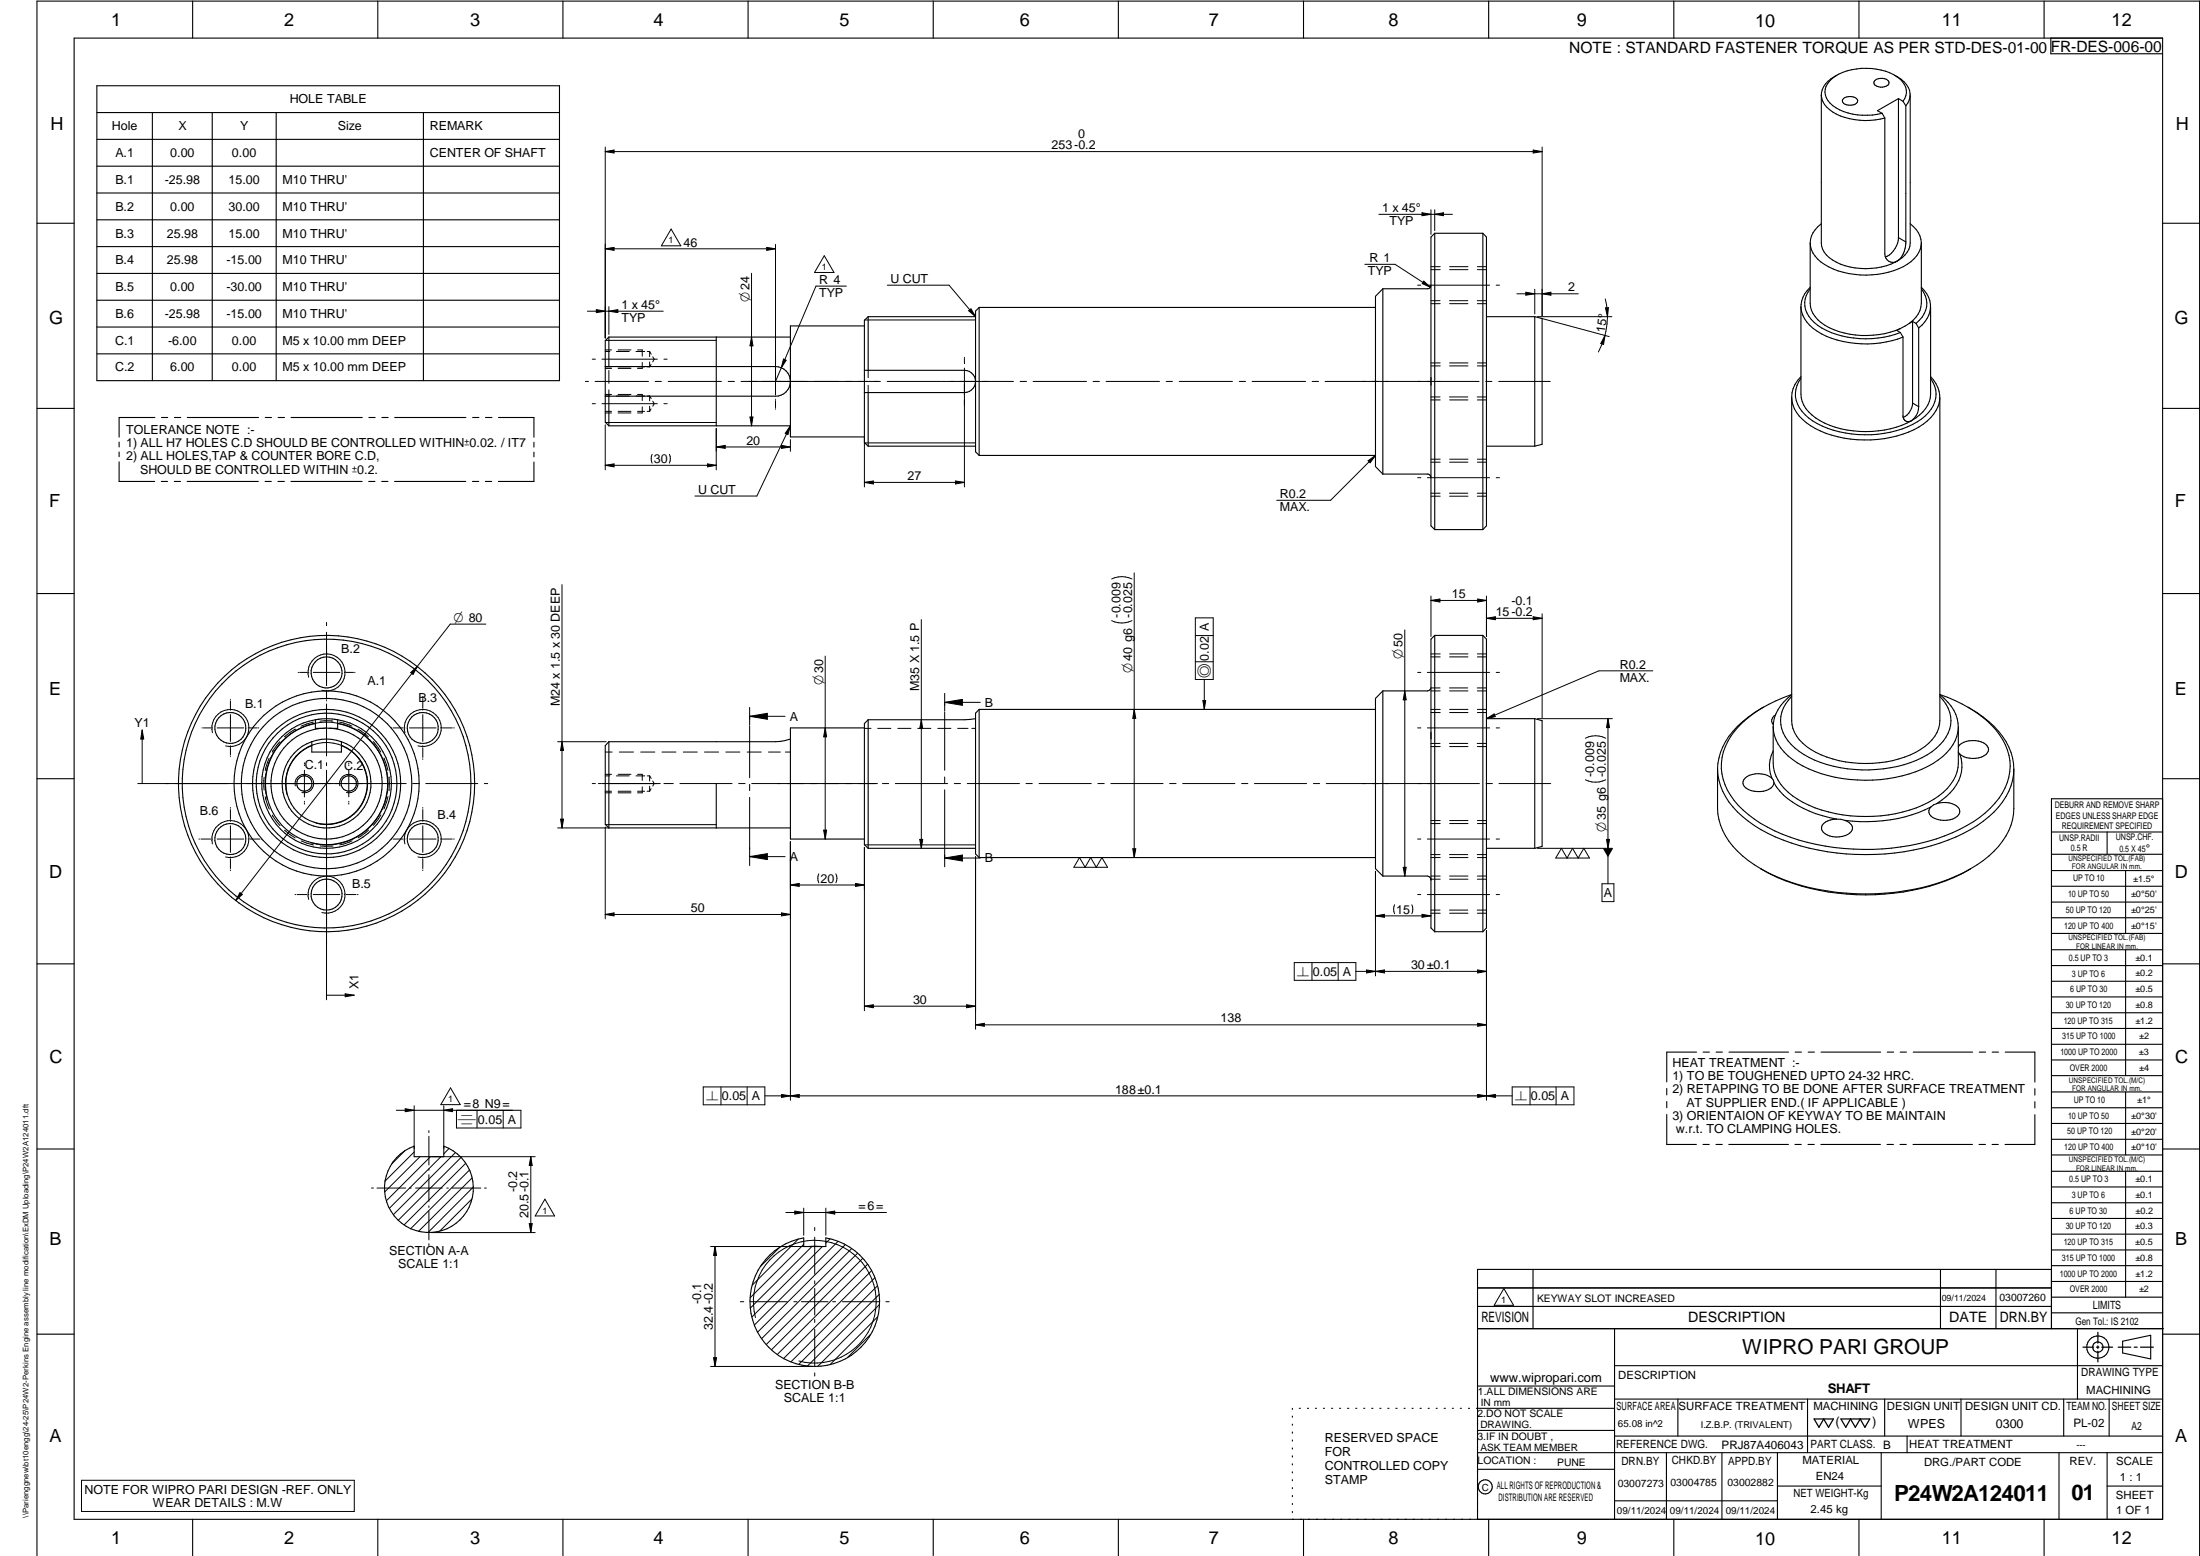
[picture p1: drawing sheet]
<svg xmlns="http://www.w3.org/2000/svg" width="594mm" height="420mm" viewBox="0 0 594 420" stroke-linecap="round" stroke-linejoin="round" font-family="sans-serif">
<g fill="none" stroke="#000" stroke-width=".3">
<path d="M20 10.3h564v400h-564zM52 .3v10M102 .3v10M152 .3v10M202 .3v10M252 .3v10M302 .3v10M352 .3v10M402 .3v10M452 .3v10M502 .3v10M552 .3v10"/>
<path d="M553.8 10.3v4.2h30.1M26.2 23.2h124.9v79.6h-124.9zM26.2 30.4h124.9M26.2 37.6h124.9M41.1 30.4v72.4M57.3 30.4v72.4M74.6 30.4v72.4M114.3 30.4v72.4M491.8 25.6v40a6 6 0 0 0 4 5.2 18.7 18.7 0 0 0 16 0M496.1 20.3a6 6 0 0 0-4.2 6.3 9.1 9.1 0 0 0 7.5 5.4l1.4 .3a19.8 19.8 0 0 0 8.2-.4M497.8 26.6a2.87 2.87 0 0 1 3.8 .3 1.36 1.36 0 0 1-1.7 1.5h-.6a1.36 1.36 0 0 1-1.7-1.5zM506.3 21.7a2.81 2.81 0 0 1 3.7 .3 1.06 1.06 0 0 1-1.1 1.4 2.67 2.67 0 0 1-2.8-.7l-.1-.3z"/>
<path d="M508.2 30.6l.8 1.3M509 31.9v36.7a2.22 2.22 0 0 0 2.8 2.2M511.6 20.3a6.1 6.1 0 0 1 4.2 5.8l-.6 1.7-.6 .8M512.7 26.6l1.2 .7M512.7 26.6v37.6M512.7 26.6l-5.7 3.3 1.2 .7M513.9 27.3l.7 1.3M513.9 27.3a4.2 4.2 0 0 0-.8-6 16.5 16.5 0 0 0-17.5-.7 5.1 5.1 0 0 0-2.7 5.1 7.9 7.9 0 0 0 6.2 4.8 18.8 18.8 0 0 0 9.1 .1M514.6 28.6v37.1a5.6 5.6 0 0 1-2.8 5.1M515.8 25.6v40a6.2 6.2 0 0 1-4 5.2M26.2 44.9h124.9M26.2 52.1h124.9"/>
<path d="M26.2 59.4h124.9M10 60.3h10M26.2 66.6h124.9M26.2 73.8h124.9M373.4 78v50M373.4 78l-2 2v46l2 2M386.4 77a.94 .94 0 0 1-1 1h-12M387.4 63v80M387.4 63h13M387.4 63l-1 1v78l1 1M400.4 63v80M400.4 63l1 1v78l-1 1"/>
<path d="M488.8 65.6v16.4a8.1 8.1 0 0 0 5.1 6.5 23.8 23.8 0 0 0 19.2 .2M488.8 77.6a6.7 6.7 0 0 0-.1 10.3 21.5 21.5 0 0 0 13.9 4.9 27 27 0 0 0 11.3-1.8M488.8 78a6.3 6.3 0 0 0 1.1 9.1 22.2 22.2 0 0 0 15.6 4.3 24.5 24.5 0 0 0 7.7-1.6M491.8 60.4a6.6 6.6 0 0 0-3 5.2M512.6 64.2l2 1.1M512.7 64.2a6 6 0 0 1-3.6 5.2M515.8 60.4a5.9 5.9 0 0 1 1.1 9.5 19.4 19.4 0 0 1-14.6 4.4 18.3 18.3 0 0 1-11.5-4.3 6.2 6.2 0 0 1-2-4.4M518.8 65.6v16.4a6.9 6.9 0 0 1-3.2 5.3M518.8 78a6.3 6.3 0 0 1-1.4 9.3M518.8 77.6a7.6 7.6 0 0 1 2.5 4.6v24.2a8.8 8.8 0 0 1-5.1 7.2M584 60.3h10M26.2 81.1h124.9"/>
<path d="M26.2 88.3h124.9M26.2 95.5h124.9M163.4 99h46a4 4 0 0 1 4 4 4 4 0 0 1-4 4h-45M164.4 91v8M164.4 91l-1 1v22l1 1M164.4 91h49M193.4 91v24M233.4 88h-20v30h20M233.4 100h27a3 3 0 0 1 3 3 3 3 0 0 1-3 3h-27M234.4 85.5h29M234.4 85.5v14.5M234.4 85.5l-1 1v33l1 1"/>
<path d="M264.4 83v40M264.4 83l-1 1v38l1 1M264.4 83h107M401.4 85.5h13M414.4 85.5v35M414.4 85.5l2 .5v34l-2 .5M486.3 82.8v23.6a8.6 8.6 0 0 0 5.1 7.2 27.4 27.4 0 0 0 24.8 0M513.1 88.7l-.9 .5 1 .6M513.2 89.8l.7 1.2M513.9 91v21.5a1.46 1.46 0 0 0 2.3 1.1M515.6 87.3l-2.5 1.4M516.5 86.8l-.9 .5"/>
<path d="M516.5 86.8l.9 .5M516.5 86.8v22M517.4 87.3l.7 1.3M518.1 88.6v21.2M521.3 83.1a7.7 7.7 0 0 1-3.2 5.5M10 110.3h10M32.2 119.4v1.3M41.8 112.7h-9.6v5.3M43.6 112.7h1.7M47.1 112.7h1.7M50.6 112.7h19.2M71.6 112.7h1.7"/>
<path d="M75.1 112.7h1.7M78.6 112.7h19.2M99.6 112.7h1.7M103.1 112.7h1.7M106.6 112.7h19.2M127.6 112.7h1.7M131.1 112.7h1.7M134.6 112.7h9.6v5.4M144.2 119.4v1.3M163.4 107h1M164.4 107v8M164.4 115h49"/>
<path d="M234.4 106v14.5M483.8 107.3a9.5 9.5 0 0 0 5.1 7.6 30.8 30.8 0 0 0 25 2.3 14.9 14.9 0 0 0 9.4-7.4l.5-2.1M486.3 102.2a7 7 0 0 0 1.2 9.8 23.4 23.4 0 0 0 16 5.4 25.3 25.3 0 0 0 16.4-5.1 7.2 7.2 0 0 0 1.4-10.1M486.3 101.7a7.9 7.9 0 0 0-2.5 5.6M516.5 108.8l1.6 1M516.5 108.8a4.6 4.6 0 0 1-2.6 3.9M518.1 109.8a4.5 4.5 0 0 1-1.9 3.8M521.3 101.7a8.6 8.6 0 0 1 2.5 5v87.9a9.6 9.6 0 0 1-5.2 7.8 30.9 30.9 0 0 1-29.6 0 9.7 9.7 0 0 1-5.2-7.8v-87.3M584 110.3h10M32.2 122v1.3M32.2 124.7v5.3h9.6M43.6 130h1.6"/>
<path d="M47.1 130h1.7M50.5 130h19.3M71.6 130h1.7M75.1 130h1.7M78.6 130h19.2M99.6 130h1.7M103.1 130h1.7M106.5 130h19.3M127.6 130h1.7M131.1 130h1.7M144.2 124.8v5.2h-9.6M144.2 122.1v1.3"/>
<path d="M234.4 120.5h29M264.4 123h107M373.4 128h12a.94 .94 0 0 1 1 1M401.4 120.5h13M387.4 143h13M10 160.3h10M387.4 171.6v80M387.4 171.6h13M387.4 171.6l-1 1v78l1 1M400.4 171.6v80M400.4 171.6l1 1v78l-1 1M584 160.3h10"/>
<path d="M85.2 194.4a15.4 15.4 0 0 1 6 0M85.2 194.4v2.3h1.2M91.2 195.4a16.5 16.5 0 0 1 10.7 25.3 16.5 16.5 0 0 1-27.5 0 16.5 16.5 0 0 1 10.8-25.3M91.2 194.4a17.5 17.5 0 0 1 11.6 26.8 17.5 17.5 0 0 1-29.2 0 17.5 17.5 0 0 1 11.6-26.8M91.2 194.4v2.3h-1.3M213.4 199.6l-2.6 .6-1.4 .1h-45M233.4 196.6h-20v30h20M234.4 194.4l-1 1v32.7l1 1M234.4 194.4v34.7M263.4 194.1l-3 .3h-26M264.4 191.6v40M264.4 191.6l-1 1v38l1 1"/>
<path d="M264.4 191.6h107M373.4 186.6v50M373.4 186.6l-2 2v46l2 2M386.4 185.8l-.5 .7-.5 .1h-12M401.4 194.1h13M414.4 194.1v35M414.4 194.1l2 .5v34l-2 .5M476.2 190.9a24 24 0 0 0-11.6 12.3l-.7 3-.1 1.5M479.5 193a1.66 1.66 0 0 0-.7 2.7M483.8 187.6a11.1 11.1 0 0 0-5 8.7M483.8 188a8.6 8.6 0 0 0-.1 13 25.5 25.5 0 0 0 15.2 6.6 35.6 35.6 0 0 0 21.5-3.8 11.7 11.7 0 0 0 6.4-9.2 9.4 9.4 0 0 0-3-6.6M483.8 187.5a31.6 31.6 0 0 0-16.4 11.2 14 14 0 0 0 .9 17.5 34.6 34.6 0 0 0 17.4 10.6 63.8 63.8 0 0 0 41.5-1.9 28.5 28.5 0 0 0 13.5-10.7 14.1 14.1 0 0 0-1.8-17.2 27.9 27.9 0 0 0-7.5-6.1"/>
<path d="M523.8 187.6a10.8 10.8 0 0 1 4.9 10.1 13.1 13.1 0 0 1-6.7 8.5 38.7 38.7 0 0 1-36.7-.2 12.3 12.3 0 0 1-6.5-9.7M523.8 187.5a42.1 42.1 0 0 1 7.9 3.6M528.8 196.3v9.7a11.3 11.3 0 0 1-5.3 8.9 36.7 36.7 0 0 1-25.8 5.1 28 28 0 0 1-15.9-7.1 10.1 10.1 0 0 1-3-6.9v-9.7M532.1 191.3a23.4 23.4 0 0 1 10.9 11.9l.7 3 .1 1.5M10 210.3h10M84.2 200.3a12 12 0 0 0-5.6 18.4 12 12 0 0 0 19.2 0 12 12 0 0 0-5.6-18.4M84.2 200.3v2.8h8v-2.8M92.2 201.3a11 11 0 0 1 4.8 16.9 11 11 0 0 1-17.6 0 11 11 0 0 1 4.8-16.9M92.2 200.3a11.5 11.5 0 0 0-8 0M164.4 200.3v23.3M164.4 200.3l-1 1v21.3l1 1M193.4 211.6v12"/>
<path d="M463.8 207.7a18.3 18.3 0 0 0 8.3 14 51.9 51.9 0 0 0 26.5 8.9 60.8 60.8 0 0 0 33.5-6.6 23.3 23.3 0 0 0 10.9-11.8l.7-3 .1-1.5M463.8 207.7v10.6a18.3 18.3 0 0 0 8.3 14.1l3.4 2.2M478.4 210.1a5.8 5.8 0 0 0-7.5 .4 1.84 1.84 0 0 0 1.2 2.7 6.1 6.1 0 0 0 6.6-.9l.3-.9M478.4 210.1l.6 1.3M478.8 202.7a8.7 8.7 0 0 0-.4 7.4M479 211.4a18.5 18.5 0 0 0 9.6 7.6l3.5 1.3 3.9 .9M521.4 217.9a40.6 40.6 0 0 1-23.2 3.6M523 217l-1.6 .9M523 217a5.4 5.4 0 0 1 6.1 1.5 2.21 2.21 0 0 1-1.8 2.6 6.4 6.4 0 0 1-5.9-.8 1.59 1.59 0 0 1 0-2.4M528.8 203.1l.4 .5M528.8 201.6a5.7 5.7 0 0 1 7.4-.6 1.72 1.72 0 0 1 .8 1.7 1.72 1.72 0 0 1-1.3 1.4 6.1 6.1 0 0 1-6.5-.5M529.2 203.6a10.2 10.2 0 0 1-3.6 11.5l-2.6 1.9"/>
<path d="M543.8 207.7v10.6a16.9 16.9 0 0 1-6.7 12.8l-1.5 1.3-3.5 2.2M584 215.7h-30v143.1M584 210.3h10M213.4 223.6h-49M234.4 229.1h29M264.4 231.6h107M373.4 236.6h12l.5 .1 .5 .7M386.4 237.4h.1M401.4 229.1h13M475.5 234.6a60.9 60.9 0 0 0 36.1 6.4 54.1 54.1 0 0 0 20.5-6.4M475.5 234.6a57.5 57.5 0 0 0 33.4 6.8 52.7 52.7 0 0 0 23.2-6.8M496 221.2h-.9a3.5 3.5 0 0 0-3.2 2.1 2.47 2.47 0 0 0 2.3 2.5 5.9 5.9 0 0 0 5.7-1.3 1.77 1.77 0 0 0-1-2.7l-.7-.3"/>
<path d="M496 221.2l2.2 .3M554 224.7h30M554 230.7h30M554 235.1h30M554 239.3h30M569 224.7v6M574 235.1v17M387.4 251.6h13M554 243.6h30M554 247.8h30M554 252.1h30M554 256.5h30"/>
<path d="M574 256.5v33.9M10 260.3h10M554 260.7h30M554 265h30M554 269.2h30M554 273.5h30M554 277.7h30M584 260.3h10M450.1 293.9v1.8M450.1 297.4v1.7M458.1 284.1h-8v8M459.9 284.1h1.7"/>
<path d="M463.4 284.1h1.7M466.9 284.1h16.1M484.8 284.1h1.6M488.3 284.1h1.7M491.7 284.1h16.1M509.6 284.1h1.7M513.1 284.1h1.7M516.6 284.1h16.1M534.5 284.1h1.7M538 284.1h1.7M541.5 284.1h8v8.1M549.5 294v1.7"/>
<path d="M549.5 297.5v1.7M554 282h30M554 286.2h30M554 290.4h30M554 294.9h30M554 299.1h30M574 294.9v17M10 310.3h10M107.1 312.6a11.7 11.7 0 0 1 4.7-3.1v2.8h8v-2.8a12 12 0 0 1 6.7 16.8 12 12 0 0 1-17.6 4.3 12 12 0 0 1-1.8-18zM450.1 300.9v8.1h8M459.9 309h1.7M463.4 309h1.7"/>
<path d="M466.8 309h16.1M484.7 309h1.7M488.2 309h1.7M491.7 309h16.1M509.6 309h1.7M513.1 309h1.7M516.6 309h16M534.4 309h1.7M537.9 309h1.7M549.5 301v8h-8.1M554 303.4h30M554 307.6h30"/>
<path d="M554 311.9h30M554 316.3h30M574 316.3v34M584 310.3h10M207.9 338.9a17.3 17.3 0 0 1 9.1-4.6v2.3h6v-2.3a17.5 17.5 0 0 1 13.2 23.7 17.5 17.5 0 0 1-26 8 17.5 17.5 0 0 1-2.3-27.1zM218.3 336.6h3.4M554 320.5h30M554 324.8h30M554 329h30M554 333.2h30M554 337.5h30M399 358.8h185.2"/>
<path d="M399 352.8h155M399 347.8h155M414 342.8v16M436 358.8v51.5M524 342.8v16M539 342.8v16M554 341.8h30M554 346h30M554 350.3h30M554 354.5h30M554 342.8h-155v67.5M561 358.8v19"/>
<path d="M10 360.3h10M399 374.3h37M436 368.8h148M436 377.8h148M453.1 377.8v10M488.1 377.8v14.5M508.9 377.8v10M529.5 377.8v10M557.3 377.8v10M569.5 377.8v10M573.2 362.2l7.6-1.6v6.3l-7.6-1.6zM584 360.3h10"/>
<path d="M349 380.3v.3M349 382.4v.3M349 384.6v.3M349 386.7v.3M349 388.8v.3M349 391v.3M349 393.1v.3M349 395.3v.3M349 397.4v.3M349 399.5v.3M350.9 380.3h.2M353.1 380.3h.2"/>
<path d="M355.2 380.3h.3M357.4 380.3h.3M359.6 380.3h.3M361.7 380.3h.3M363.9 380.3h.3M366.1 380.3h.3M368.3 380.3h.2M370.4 380.3h.3M372.6 380.3h.3M374.8 380.3h.3M376.9 380.3h.4M379.1 380.3h.3"/>
<path d="M381.3 380.3h.3M383.4 380.3h.4M385.6 380.3h.3M387.8 380.3h.3M390 380.3h.3M392.2 380.3h.3M394.3 380.3h.3M396.5 380.3h.3M398.7 380.3h37.3M399 386.2h37M399 396.7h37M436 387.8h148"/>
<path d="M450 392.3v18M465 392.3v18M480 392.3v18M508 392.3v18M515 387.8v4.5M556 392.3v18M569 392.3v18M584 392.3h-185M52 410.3v9.7M102 410.3v9.7M152 410.3v9.7M202 410.3v9.7"/>
<path d="M252 410.3v9.7M302 410.3v9.7M349 401.7v.3M349 403.8v.4M349 406v.3M349 408.1v.3M352 410.3v9.7M402 410.3v9.7M436 405.3h44M452 410.3v9.7M480 401.3h28M502 410.3v9.7"/>
<path d="M552 410.3v9.7M569 401.3h15M10 420v-419.7h584v419.7"/>
<circle cx="62.2" cy="196.6" r="4.2"/>
<circle cx="88.2" cy="181.6" r="4.2"/>
<circle cx="114.2" cy="196.6" r="4.2"/>
<circle cx="82.2" cy="211.6" r="2.06"/>
<circle cx="88.2" cy="211.6" r="39"/>
<circle cx="88.2" cy="211.6" r="25"/>
<circle cx="88.2" cy="211.6" r="19"/>
<circle cx="88.2" cy="211.6" r="40"/>
<circle cx="88.2" cy="211.6" r="15"/>
<circle cx="88.2" cy="211.6" r="20"/>
<circle cx="88.2" cy="211.6" r="23"/>
<circle cx="94.2" cy="211.6" r="2.07"/>
<circle cx="62.2" cy="226.6" r="4.2"/>
<circle cx="114.1" cy="226.6" r="4.2"/>
<circle cx="88.2" cy="241.6" r="4.2"/>
<circle cx="566.5" cy="363.8" r="2.99"/>
<circle cx="566.5" cy="363.7" r="1.41"/>
<circle cx="401.1" cy="401.5" r="1.9"/>
</g>
<g fill="none" stroke="#000" stroke-width=".27">
<path d="M163.4 39.7v51.6M416.4 39.7v45.6M163.4 40.9l2.4-.4v.8zM163.4 40.9h253M372.4 57.9h19.8M384 57.4l2.4 .5-2.4 .4zM386.4 56.6v6.7M387.4 56.6v5.7M387.4 57.9l2.4-.5v.9zM414 40.5l2.4 .4-2.4 .4zM163.4 67.2h46M163.4 67.2l2.4-.4v.8z"/>
<path d="M181.2 61.8l2.6 4.6h-5.2zM202.9 73.8v41.2M207 66.8l2.4 .4-2.4 .4zM209.4 66v40.6M222.6 69l2.6 4.6h-5.2zM228.6 77.3h-8.3l-10.9 25.7M239.6 77h16.7l7.1 8.5M368.5 71.4h8.2l9.5 6.2M382.8 77h.9M384.5 75.9l1.7 1.7-2.2-1zM385.4 77h16.8M386.4 72h2.5"/>
<path d="M386.4 72.8h2.5M391.4 72h5M391.4 72.8h5M398.9 72h2.5M398.9 72.8h2.5M404 77h.9M409.6 79.3h16.6M412 78.9l2.4 .4-2.4 .4zM414.4 78.1v6.7M416.4 79.3l2.4-.4v.8zM158.6 84h20.5M159.9 97h.9"/>
<path d="M161 83.6l2.4 .4-2.4 .4zM162.6 97h14.9M163.4 94.5h1.7M163.4 99.5h1.7M163.4 99.1h1.7M163.4 94.9h1.3M163.5 91.9h29.9M164.4 84l2.4-.4v.8zM164.4 82.8v7.5M166.4 94.9h3.5M166.9 94.5h3.5M166.9 99.5h3.5"/>
<path d="M166.9 99.1h3.5M171.7 94.9h2.4M172.2 94.5h1.2v1.7M172.2 99.1h1.9M173.4 97.9v1.6h-1.2M174.7 99.1h.7M174.8 94.9h.6M175.4 94.9v1.4M175.4 97.7v1.4M175.4 94.9l.4 .7M175.8 98.4l-.4 .7M176.3 96.4l.4 .6-.4 .7"/>
<path d="M179.3 97h.9M202.9 91l.4 2.4h-.8zM211.6 96.9l.7 .4-1.3 2zM233.5 86.4h29.9M234.4 100v2M260.4 96.5v.1M260.4 96.8v1.2M260.4 99.4v32.1M261.6 83.9l.6-.5 1.2 2.1zM386.4 98.8h2.5M386.4 98h2.5M386.4 82h2.5"/>
<path d="M386.4 81.2h2.5M391.4 81.2h5M391.4 98.8h5M391.4 98h5M391.4 82h5M398.9 81.2h2.5M398.9 98.8h2.5M398.9 98h2.5M398.9 82h2.5M415.2 85.5h20.1M416.1 85.9l18.4 5M433.4 90.6l-.4 2.4-.7-.2z"/>
<path d="M433.5 80.7l.3 1.6 .3 3.2M433.5 83.1h.8l-.2 2.4zM434.1 85.5a20.6 20.6 0 0 1-2.5 9.5M158.1 103h.8M159.9 109h.9M160.7 103h14.4M162.6 109h14.9M163.4 114.7v12.2M163.4 106.5h1.7M163.4 111.5h1.7M163.4 111.1h1.7M163.4 106.9h1.3"/>
<path d="M163.5 114.1h29.9M164.4 100v3.5M164.4 105.3v1.7M166.4 106.9h3.5M166.9 106.5h3.5M166.9 111.5h3.5M166.9 111.1h3.5M171.7 106.9h2.4M172.2 106.5h1.2v1.7M172.2 111.1h1.9M173.4 109.9v1.6h-1.2M174.7 111.1h.7"/>
<path d="M174.8 106.9h.6M175.4 106.9v1.3M175.4 109.7v1.4M175.4 106.9l.4 .7M175.8 110.4l-.4 .7M176.3 108.3l.4 .7-.4 .7M176.9 103h1.7M179.3 109h.9M180.4 103h14.4M193.4 115.7v11.2M196.6 103h1.7M200.1 103h37.6"/>
<path d="M202.5 112.6h.8l-.4 2.4zM209.4 107.8v.1M209.4 108.2v1.9M209.4 110.4v.1M213.4 118.7v3.2M213.4 115l-9 18.9h-16.7M213.4 115l-.6 2.3-.8-.3zM233.4 118v13.5M233.5 119.6h29.9M234.4 104.1v1.9M239.6 103h14.4M254.2 103h1.2"/>
<path d="M255.8 103h17.9M275.5 103h1.7M279 103h14.4M295.2 103h1.7M298.7 103h14.4M314.9 103h1.7M318.4 103h14.4M334.6 103h1.7M338.1 103h14.4M354.3 103h1.8M357.8 103h41.6M386.4 108h2.5"/>
<path d="M386.4 107.2h2.5M391.4 107.2h5M391.4 108h5M398.9 107.2h2.5M398.9 108h2.5M401.2 103h1.7M404.7 103h13.9M163.4 125.6h30M163.4 125.6l2.4-.3v.8zM176.1 122.7a2.89 2.89 0 0 0 0 2.4M180.8 122.7a2.89 2.89 0 0 1 0 2.4M191 125.3l2.4 .3-2.4 .5z"/>
<path d="M193.4 120.7h20M193.4 120.7l2.4-.4v.8zM211 120.3l2.4 .4-2.4 .4zM233.4 130.3l2.4-.4v.8zM233.4 130.3h27M258 129.9l2.4 .4-2.4 .4zM369.4 124.4l2-1.4-1.4 2zM371.4 123l-12.1 12.1h-14.5M382.8 129h.9M385.4 129h16.8M386.4 134h2.5M386.4 124h2.5"/>
<path d="M386.4 124.8h2.5M386.4 133.2h2.5M391.4 133.2h5M391.4 134h5M391.4 124h5M391.4 124.8h5M398.9 133.2h2.5M398.9 134h2.5M398.9 124h2.5M398.9 124.8h2.5M404 129h.9M151.8 157.9v65.7"/>
<path d="M300.2 156.3a6.3 6.3 0 0 1 5.5 0M306.3 154.7v76.9M88.2 168.1v.9M88.2 170.7v14.5M112.7 180l-49 63.2M131.2 168.5h-9.6l-8.9 11.5M222.8 177.2v49.4M248.8 167.3v61.8M300.2 167.6a6.3 6.3 0 0 0 5.5 0M322.8 178.7h4.8M322.8 171.6h4.8M322.8 166.8h4.8v16.7h-4.8z"/>
<path d="M379.3 170.1v66.5M386.4 177.4h2.5M386.4 176.6h2.5M386.4 162.1h15M386.4 161v10.9M386.4 162.1l2.4-.3v.8zM391.4 177.4h5M391.4 176.6h5M398.9 177.4h2.5M398.9 176.6h2.5M399 161.8l2.4 .3-2.4 .5zM401.4 161v10.9"/>
<path d="M401.4 167l2.4-.5v.8zM401.4 167h15M414 166.5l2.4 .5-2.4 .3zM416.4 165.7v28.2M38.4 197.1l.4 2.5h-.8zM38.4 197.1v14.5M54.5 196.6h.1M54.9 196.6h2.1M57.3 196.6h.1M57.4 197.9a5 5 0 0 1 4.4-6.3 5 5 0 0 1 5.4 5.4 5 5 0 0 1-6.3 4.4M58.6 196.6h7.2M62.2 188.9v.1"/>
<path d="M62.2 189.3v2.1M62.2 191.7v.1M62.2 193v7.2M67 196.6h.1M67.4 196.6h2.1M69.8 196.6h.1M79.7 196.9l-2.9 2.1M79.7 196.9h.1M80.5 181.6h.1M80.9 181.6h2.1M83.3 181.6h.1M83.3 182.9a5 5 0 0 1 4.4-6.3 5 5 0 0 1 5.4 5.4 5 5 0 0 1-6.2 4.4"/>
<path d="M84.6 181.6h7.2M84.6 195l-3.3 1.1M85.5 194.3l-.3 .1M86.2 194.2h-.4M86.4 194.7h3.5M86.4 196.7h1.2M88.2 186.4v.1M88.2 189.1v.2M88.2 186.6v2.2M88.2 190.1v14M88.8 196.7h1.1M90.3 194.2h.2"/>
<path d="M90.9 194.3l.3 .1M91.7 195l3.3 1.1M93 181.6h.1M93.4 181.6h2.1M95.8 181.6h.1M96.6 196.9l2.9 2.1M105.7 196.6h.1M106.2 196.6h2.7M109.3 196.6h.1M109.3 197.9a5 5 0 0 1 4.5-6.3 5 5 0 0 1 5.4 5.5 5 5 0 0 1-6.3 4.3M110.6 196.6h7.2M110.9 181.6l1.8-1.6-1.2 2.1z"/>
<path d="M114.2 193v7.2M114.2 188.1v.2M114.2 188.6v2.7M114.2 191.6v.2M118.9 196.6h.2M119.5 196.6h2.6M122.5 196.6h.2M202.4 191v4.8M202.4 196v14M202.4 193.4h9.6M202.4 193.4l4.8-.8v1.6zM222.8 196.6l.4 2.4h-.8z"/>
<path d="M233.4 196.7h1.8M237 196.7h3.6M242.4 196.7h3.6M247.8 196.7h3.6M248.8 194.4l.4 2.3h-.8zM253.2 196.7h3.6M255.1 192.3v15.7M255.1 187.2v4.8M255.1 189.7h9.6M255.1 189.7l4.8-.9v1.7zM258.6 196.7h2.8M262.4 196.7h1"/>
<path d="M306.3 191.6l.4 2.4h-.8zM324.8 189.2h.8l-.4 2.4zM325.2 183.5v8.1M379.3 186.6l.4 2.4h-.8zM382.8 196.6h.9M382.8 181.6h.9M385.4 196.6h16.8M385.4 181.6h16.8M386.4 186.6h2.5M386.4 191.6h2.5M386.4 185.8h2.5M386.4 192.4h2.5"/>
<path d="M391.4 185.8h5M391.4 186.6h5M391.4 191.6h5M391.4 192.4h5M398.9 185.8h2.5M398.9 186.6h2.5M398.9 191.6h2.5M398.9 192.4h2.5M401.4 194.1l2.1-1.3 .3 .7zM404 196.6h.9M404 181.6h.9M415.2 194.1h20.2"/>
<path d="M433.6 199.3a5.9 5.9 0 0 0-5.5 0M434.2 194.1l.4 2.4h-.8zM434.2 194.1v44.5M446.3 181.1h-14.5l-30.4 13M37.2 211.6h72.5M62.2 201.4v.1M62.2 201.8v2M62.2 204.1v.2M62.2 218.1v.1M62.2 218.6v2.7M71.3 209.8v3.6M71.6 215.1l1.1 3.4"/>
<path d="M72.2 215.9a16.6 16.6 0 0 1 14.5-20.8 16.6 16.6 0 0 1 18 17.9 16.6 16.6 0 0 1-20.8 14.6M72.7 204.7l-1.1 3.4M75.6 200.3l-2.1 2.8M77.5 214.5a11.1 11.1 0 0 1 9.7-14 11.1 11.1 0 0 1 12 12 11.1 11.1 0 0 1-13.9 9.8M79.7 212.2a2.5 2.5 0 0 1 2.3-3.1 2.5 2.5 0 0 1 2.7 2.7 2.5 2.5 0 0 1-3.2 2.2M82.2 206v.2M82.2 206.5v.3M82.2 208v7.2M82.2 216.4v.2M82.2 216.9v.2M88.2 208v62M88.2 206v.8"/>
<path d="M91.8 212.2a2.5 2.5 0 0 1 2.2-3.1 2.5 2.5 0 0 1 2.7 2.7 2.5 2.5 0 0 1-3.2 2.2M94.2 206v.2M94.2 206.5v.3M94.2 208v7.2M94.2 216.4v.2M94.2 216.9v.2M100.8 200.2l2 2.9M103.7 204.7l1.1 3.3M104.8 215.1l-1.1 3.3M105.1 213.3h.1M105.1 209.8v3.5M111.5 211.6h1.7"/>
<path d="M114.2 218.1v.1M114.2 218.6v2.7M114.2 201.4v.1M114.2 201.9v2.6M114.2 204.9v.2M115 211.6h14M130.8 211.6h.9M150.6 200.3h13.1M151.8 200.3l.4 2.3h-.8zM159.9 211.6h.9M161.6 211.6h.8M162.6 211.6h15.7"/>
<path d="M163.4 203.1h1.9M163.4 209.1h1.7M163.4 214.1h1.7M163.4 213.7h1.7M163.4 209.5h1.3M166.4 209.5h3.5M166.9 209.1h3.5M166.9 214.1h3.5M166.9 213.7h3.5M167.3 203.1h3.8M171.7 209.5h2.4M172.2 209.1h1.2v1.6"/>
<path d="M172.2 213.7h1.9M173 203.1h3.8M173.4 212.5v1.6h-1.2M174.7 213.7h.7M174.8 209.5h.6M175.4 209.5v1.4M175.4 212.3v1.4M175.4 209.5l.4 .7M175.8 213l-.4 .7M176.3 210.9l.4 .7-.4 .7M178.8 203.1h3.7M179.3 211.6h2.5"/>
<path d="M183.6 211.6h14.1M184.5 203.1h3.8M190.2 203.1h3.8M196 203.1h3.8M199.5 211.6h1.7M201.8 203.1h3.8M202.4 211.8v1.7M202.4 215.3v18.4M203 211.6h33.9M207.5 203.1h3.2M212.1 203.1h1.3M238.3 211.6h1.7"/>
<path d="M241.8 211.6h14.1M255.1 209.8v1.7M255.1 213.3v15.7M257.7 211.6h1.7M261.2 211.6h14.1M277.1 211.6h1.7M280.6 211.6h14.1M296.5 211.6h1.7M300 211.6h14.1M315.8 211.6h1.8M319.4 211.6h14.1M335.3 211.6h1.7"/>
<path d="M338.7 211.6h14.1M354.7 211.6h1.7M358.1 211.6h41.4M386.4 201.6h2.5M386.4 200.7h2.5M391.4 200.7h5M391.4 201.6h5M398.9 200.7h2.5M398.9 201.6h2.5M401.3 211.6h1.7M404.8 211.6h14M433.6 210.6a6.3 6.3 0 0 1-5.5 0"/>
<path d="M53.7 226.6h.2M54.3 226.6h2.6M57.3 226.6h.1M57.4 227.9a5 5 0 0 1 4.3-6.3 5 5 0 0 1 5.5 5.4 5 5 0 0 1-6.3 4.4M58.6 226.6h7.2M62.2 231.4v.1M62.2 231.9v2.6M62.2 234.9v.2M62.2 221.7v.1M62.2 223v7.2M67 226.6h.1M67.5 226.6h2.6"/>
<path d="M70.5 226.6h.2M73.5 220.1l2.1 2.8M76.9 224.2l2.8 2.1M81.3 227.1l3.4 1.1M86.4 228.4h3.6M95.1 227l-3.4 1.1M99.5 224.2l-2.8 2M102.9 220l-2.1 2.9M105.7 226.6h.1M106.2 226.6h2.7M109.3 226.6h.1M109.3 227.9a5 5 0 0 1 4.4-6.3 5 5 0 0 1 5.4 5.4 5 5 0 0 1-6.2 4.4"/>
<path d="M110.6 226.6h7.2M114.2 221.7v.1M114.2 223v7.2M114.2 231.4v.1M114.2 231.9v2.6M114.2 234.9v.2M118.9 226.6h.2M119.5 226.6h2.6M122.5 226.6h.2M150.6 223.6h13.8M151.4 221.2h.8l-.4 2.4zM163.4 223.3v24.8"/>
<path d="M163.5 222.7h29.9M202.4 231.3l4.8-.8v1.6zM202.4 231.3h9.6M213.4 227.3v69.8M213.4 239h20M213.4 239l2.4-.5v.9zM221.1 236a2.99 2.99 0 0 0 0 2.4M222.4 224.2h.8l-.4 2.4zM225.7 236a2.6 2.6 0 0 1 0 2.4M231 238.5l2.4 .5-2.4 .4zM233.4 228.8v44.1M233.5 228.1h29.9"/>
<path d="M248.4 226.7h.8l-.4 2.4zM255.1 231.7l4.8-.8v1.6zM255.1 231.7h9.6M255.1 229.3v4.8M263.4 231.3v46.6M291.5 231.6l1.5 2.6 1.5-2.6 1.5 2.6 1.6-2.6 1.5 2.6h-9.1zM305.9 229.2h.8l-.4 2.4zM371.4 235.3v28.2M378.9 234.2h.8l-.4 2.4zM382.8 226.6h.9M385.4 226.6h16.8M386.4 231.6h2.5"/>
<path d="M386.4 221.6h2.5M386.4 236.6h2.5M386.4 222.4h2.5M386.4 230.8h2.5M388.9 237.4l-2.5 .1M391.4 230.8h5M391.4 231.6h5M391.4 221.6h5M391.4 236.6h5M391.4 222.4h5M391.4 237.4h5M398.9 230.8h2.5"/>
<path d="M398.9 231.6h2.5M398.9 221.6h2.5M398.9 236.6h2.5M398.9 222.4h2.5M398.9 237.4h2.5M404 226.6h.9M415.2 229.1h20.2M421.6 229.1l1.6 2.6 1.4-2.6 1.6 2.6 1.5-2.6 1.5 2.6h-9.1zM432.6 238.6h3.2v4.9h-3.2zM433.8 226.7h.8l-.4 2.4zM64.8 241l.6 .5-1.7 1.7zM79.7 241.6h.1"/>
<path d="M80.2 241.6h2.7M83.3 241.6h.1M83.3 242.9a5 5 0 0 1 4.5-6.3 5 5 0 0 1 5.4 5.4 5 5 0 0 1-6.3 4.4M84.6 241.6h7.2M93 241.6h.1M93.5 241.6h2.6M96.5 241.6h.2M163.4 246.9h50M163.4 246.9l2.4-.4v.8zM211 246.5l2.4 .4-2.4 .4zM349.5 259.9h16.6v4.8h-16.6zM354.3 259.9v4.8"/>
<path d="M361.4 259.9v4.8M371.4 247.3l2.4-.4v.8zM371.4 247.3h15M376.6 244.3a2.99 2.99 0 0 0 0 2.4M381.2 244.3a2.99 2.99 0 0 1 0 2.4M382.8 241.6h.9M384 246.9l2.4 .4-2.4 .4zM385.4 241.6h16.8M386.4 246.6h2.5M386.4 245.7h2.5M391.4 245.7h5M391.4 246.6h5"/>
<path d="M398.9 245.7h2.5M398.9 246.6h2.5M401.4 251.3v45.8M404 241.6h.9M88.2 268.7h7.4M93.2 268.4l2.4 .3-2.4 .5zM233.4 271.7l2.4-.4v.8zM233.4 271.7h30M261 271.3l2.4 .4-2.4 .4zM263.4 276.7l2.4-.4v.8zM263.4 276.7h138M366.1 262.3h35.3"/>
<path d="M369 261.9l2.4 .4-2.4 .4zM371.4 262.3l2.4-.4v.8zM399 261.9l2.4 .4-2.4 .4zM399 276.3l2.4 .4-2.4 .4zM109.4 299.4l2.4 .4-2.4 .4zM111.8 298.6v11.6M119.8 298.6v11.6M119.8 299.8l2.4-.4v.8zM121.7 293.8l2.6 4.5h-5.3zM123.3 299.8v4.8h17.4v-4.8h-33.7M128.8 299.8v4.8M135.9 299.8v4.8"/>
<path d="M189.9 293.5h16.6v4.8h-16.6zM194.7 293.5v4.8M201.8 293.5v4.8M206.5 295.9h201.8M211 295.5l2.4 .4-2.4 .4zM213.4 295.9l2.4-.4v.8zM399 295.5l2.4 .4-2.4 .4zM401.4 295.9l2.4-.4v.8zM408.3 293.5h16.7v4.8h-16.7zM413.2 293.5v4.8M420.2 293.5v4.8M109.3 310.8l-3.5 3.5"/>
<path d="M111.8 311.1l-7.8 7.8M113.4 312.3l-9.5 9.6M115.8 305.3v.5M115.8 306.8v7.8M115.8 315.6v.4M115.8 317.2v7.2M116.2 312.3l-11.9 11.9M116.5 312.3h28M119.1 312.3l-14 14M121.2 310.1l-1.4 1.5M123 311.2l-16.8 16.8M124.5 312.5l-16.9 17"/>
<path d="M125.8 314.1l-16.7 16.7M126.8 315.9l-15.9 15.9M127.5 318.1l-14.5 14.4M143.3 312.3v20.5M143.3 312.3l.4 2.4h-.8zM100.3 320.8h.5M101.8 320.8h7.8M110.6 320.8h.4M112.2 320.8h7.2M115.8 325.6v.5M115.8 327.1v7.7M115.8 335.8v.5"/>
<path d="M116.5 332.8h28M120.6 320.8h.5M122.1 320.8h7.7M127.5 323.7l-8.8 8.7M127.8 320.5l-12.2 12.3M130.8 320.8h.5M142.9 330.4h.8l-.4 2.4zM147.1 323.8l2.7 4.5h-5.3zM191.9 336.6h25.7M193.1 336.6l.4 2.4h-.8zM193.1 336.6v32.4M210.6 336.8l-5.3 5.2"/>
<path d="M212.2 327.4h27.2M214.6 327l2.4 .4-2.4 .4zM215.6 334.6l-12.5 12.4M217 326.2v7.3M217 336l-14.4 14.4M219.2 336.6l-16.6 16.6M220 331.4v.9M220 334.1v10M222.1 336.6l-19.1 19M223 326.2v7.3M223 327.4l2.4-.4v.8zM224.1 334.5l-1.1 1.1"/>
<path d="M226.3 335.2l-22.6 22.6M228.3 336.1l-23.7 23.6M230 337.1l-24.4 24.4M231.6 338.4l-24.7 24.7M233 339.8l-24.7 24.7M199.9 351.5h.9M202.6 351.5h10M204 355.8a16.6 16.6 0 0 1 14.6-20.8 16.6 16.6 0 0 1 17.9 17.9 16.6 16.6 0 0 1-20.8 14.6M214.4 351.5h.8M216.4 351.5h7.2M220 345.9v.8M220 347.9v7.2"/>
<path d="M220 356.3v.8M220 358.9v10M224.8 351.5h.8M227.5 351.5h9.9M234.3 341.4l-24.4 24.4M235.4 343.1l-23.8 23.7M236.3 345l-22.7 22.7M237 347.2l-21.3 21.2M237 355.6l-12.9 12.9M237.4 349.5l-19.3 19.4M237.5 352.3l-16.7 16.7M239.2 351.5h.9"/>
<path d="M406.1 347.9l2.6 4.6h-5.2zM191.9 369h27.4M192.7 366.6h.8l-.4 2.4zM220 370.7v.9M235.1 360.3l-6.3 6.3M22 399.7h73.7v8.4h-73.7z"/>
</g>
<path d="M566.5 359.7v3M562.5 363.8h2.9M566.1 363.8h.7M566.5 363.4v.7M566.5 364.9v2.8M567.6 363.8h2.9M572 363.8h3.4M576.3 363.8h.8M578 363.8h3.5M489.9 383.2h5.2l-1.3 2.2-1.3-2.2-1.3 2.2zM497.1 383.2h7.8l-1.3 2.2-1.3-2.2-1.3 2.2-1.3-2.2-1.3 2.2z" fill="none" stroke="#000" stroke-width=".34"/>
<g fill="#000">
<path d="M163.4 40.9l2.4-.4v.8zM384 57.4l2.4 .5-2.4 .4zM387.4 57.9l2.4-.5v.9zM414 40.5l2.4 .4-2.4 .4zM163.4 67.2l2.4-.4v.8zM207 66.8l2.4 .4-2.4 .4zM384.5 75.9l1.7 1.7-2.2-1zM412 78.9l2.4 .4-2.4 .4zM416.4 79.3l2.4-.4v.8zM161 83.6l2.4 .4-2.4 .4zM164.4 84l2.4-.4v.8zM202.9 91l.4 2.4h-.8z"/>
<path d="M211.6 96.9l.7 .4-1.3 2zM261.6 83.9l.6-.5 1.2 2.1zM433.4 90.6l-.4 2.4-.7-.2zM433.5 83.1h.8l-.2 2.4zM202.5 112.6h.8l-.4 2.4zM213.4 115l-.6 2.3-.8-.3zM163.4 125.6l2.4-.3v.8zM191 125.3l2.4 .3-2.4 .5zM193.4 120.7l2.4-.4v.8zM211 120.3l2.4 .4-2.4 .4zM233.4 130.3l2.4-.4v.8zM258 129.9l2.4 .4-2.4 .4z"/>
<path d="M369.4 124.4l2-1.4-1.4 2zM386.4 162.1l2.4-.3v.8zM399 161.8l2.4 .3-2.4 .5zM401.4 167l2.4-.5v.8zM414 166.5l2.4 .5-2.4 .3zM38.4 197.1l.4 2.5h-.8zM110.9 181.6l1.8-1.6-1.2 2.1zM202.4 193.4l4.8-.8v1.6zM222.8 196.6l.4 2.4h-.8zM248.8 194.4l.4 2.3h-.8zM255.1 189.7l4.8-.9v1.7zM306.3 191.6l.4 2.4h-.8z"/>
<path d="M324.8 189.2h.8l-.4 2.4zM379.3 186.6l.4 2.4h-.8zM401.4 194.1l2.1-1.3 .3 .7zM434.2 194.1l.4 2.4h-.8zM151.8 200.3l.4 2.3h-.8zM151.4 221.2h.8l-.4 2.4zM202.4 231.3l4.8-.8v1.6zM213.4 239l2.4-.5v.9zM222.4 224.2h.8l-.4 2.4zM231 238.5l2.4 .5-2.4 .4zM248.4 226.7h.8l-.4 2.4zM255.1 231.7l4.8-.8v1.6z"/>
<path d="M305.9 229.2h.8l-.4 2.4zM378.9 234.2h.8l-.4 2.4zM433.8 226.7h.8l-.4 2.4zM432.8 229.1h2.8l-1.4 2.4zM64.8 241l.6 .5-1.7 1.7zM163.4 246.9l2.4-.4v.8zM211 246.5l2.4 .4-2.4 .4zM371.4 247.3l2.4-.4v.8zM384 246.9l2.4 .4-2.4 .4zM93.2 268.4l2.4 .3-2.4 .5zM233.4 271.7l2.4-.4v.8zM261 271.3l2.4 .4-2.4 .4z"/>
<path d="M263.4 276.7l2.4-.4v.8zM369 261.9l2.4 .4-2.4 .4zM371.4 262.3l2.4-.4v.8zM399 261.9l2.4 .4-2.4 .4zM399 276.3l2.4 .4-2.4 .4zM109.4 299.4l2.4 .4-2.4 .4zM119.8 299.8l2.4-.4v.8zM211 295.5l2.4 .4-2.4 .4zM213.4 295.9l2.4-.4v.8zM399 295.5l2.4 .4-2.4 .4zM401.4 295.9l2.4-.4v.8zM143.3 312.3l.4 2.4h-.8z"/>
<path d="M142.9 330.4h.8l-.4 2.4zM193.1 336.6l.4 2.4h-.8zM214.6 327l2.4 .4-2.4 .4zM223 327.4l2.4-.4v.8zM192.7 366.6h.8l-.4 2.4z"/>
</g>
<text font-size="6" x="511.5" y="405.2">P24W2A124011</text>
<text font-size="5.9" x="559.4" y="405.1">01</text>
<text font-size="5.6" x="470.5" y="365.5">WIPRO PARI GROUP</text>
<g font-size="4.9">
<text x="30" y="6.9">1</text>
<text x="76.7" y="6.9">2</text>
<text x="127" y="6.9">3</text>
<text x="176.5" y="6.9">4</text>
<text x="226.7" y="6.9">5</text>
<text x="275.4" y="6.9">6</text>
<text x="326.4" y="6.9">7</text>
<text x="375" y="6.9">8</text>
<text x="425.8" y="6.9">9</text>
<text x="473.9" y="7.3">10</text>
<text x="524.3" y="6.9">11</text>
<text x="570.2" y="6.9">12</text>
<text x="13.6" y="35.1">H</text>
<text x="587.6" y="35.1">H</text>
<text x="13.2" y="87.5">G</text>
<text x="587.2" y="87.5">G</text>
<text x="13.2" y="137">F</text>
<text x="587.2" y="137">F</text>
<text x="13.2" y="187.6">E</text>
<text x="587.2" y="187.6">E</text>
<text x="13.2" y="237">D</text>
<text x="587.2" y="237">D</text>
<text x="13.4" y="287.1">C</text>
<text x="587.4" y="287.1">C</text>
<text x="13.4" y="336.2">B</text>
<text x="587.4" y="336.2">B</text>
<text x="13.4" y="389.3">A</text>
<text x="587.4" y="389.3">A</text>
<text x="30" y="416.9">1</text>
<text x="76.7" y="416.9">2</text>
<text x="127" y="416.9">3</text>
<text x="176.5" y="416.9">4</text>
<text x="226.7" y="416.9">5</text>
<text x="275.4" y="416.9">6</text>
<text x="326.4" y="416.9">7</text>
<text x="375" y="416.9">8</text>
<text x="425.8" y="416.9">9</text>
<text x="473.9" y="417.3">10</text>
<text x="524.3" y="416.9">11</text>
<text x="570.2" y="416.9">12</text>
</g>
<g font-size="4.2">
<text x="423.7" y="14.3">NOTE : STANDARD FASTENER TORQUE AS PER STD-DES-01-00</text>
<text x="553.8" y="14">FR-DES-006-00</text>
</g>
<g font-size="3.9">
<text x="400" y="357.1">REVISION</text>
<text x="455.9" y="357.1">DESCRIPTION</text>
<text x="526.4" y="357.1">DATE</text>
<text x="540" y="357.1">DRN.BY</text>
</g>
<g font-size="3.7">
<text x="202.3" y="81.6" transform="rotate(-90 202.3 81.6)">O24</text>
<text x="122.4" y="167.9">O 80</text>
<text x="378.7" y="177.9" transform="rotate(-90 378.7 177.9)">O50</text>
<text x="222.2" y="185" transform="rotate(-90 222.2 185)">O30</text>
<text x="305.7" y="181.7" transform="rotate(-90 305.7 181.7)">O40 g6</text>
<text x="326.4" y="183" transform="rotate(-90 326.4 183)">a</text>
<text x="433.6" y="224.7" transform="rotate(-90 433.6 224.7)">O35 g6</text>
<text x="350.2" y="263.5">n</text>
<text x="190.7" y="297.1">n</text>
<text x="409.1" y="297.1">n</text>
<text x="123.5" y="303.4">d</text>
</g>
<text font-size="3.6" x="493.6" y="376.1">SHAFT</text>
<g font-size="3.5">
<text x="402.4" y="373.3">www.wipropari.com</text>
<text x="495.6" y="385.1">(</text>
<text x="505.6" y="385.1">)</text>
</g>
<g font-size="3.4">
<text x="78.2" y="27.9">HOLE TABLE</text>
<text x="30.2" y="35.2">Hole</text>
<text x="48.2" y="35.2">X</text>
<text x="64.8" y="35.2">Y</text>
<text x="91.2" y="35.2">Size</text>
<text x="116.1" y="35.2">REMARK</text>
<text x="284" y="40.3">253-0.2</text>
<text x="291.2" y="37.2">0</text>
<text x="31.2" y="42.4">A.1</text>
<text x="46" y="42.4">0.00</text>
<text x="62.6" y="42.4">0.00</text>
<text x="116.1" y="42.4">CENTER OF SHAFT</text>
<text x="31.2" y="49.7">B.1</text>
<text x="44.5" y="49.7">-25.98</text>
<text x="61.7" y="49.7">15.00</text>
<text x="76.3" y="49.7">M10 THRU'</text>
<text x="31.2" y="56.9">B.2</text>
<text x="46" y="56.9">0.00</text>
<text x="61.7" y="56.9">30.00</text>
<text x="76.3" y="56.9">M10 THRU'</text>
<text x="373.2" y="57.3">1 x 45°</text>
<text x="31.2" y="64.1">B.3</text>
<text x="45" y="64.1">25.98</text>
<text x="61.7" y="64.1">15.00</text>
<text x="76.3" y="64.1">M10 THRU'</text>
<text x="375.2" y="60.9">TYP</text>
<text x="31.2" y="71.4">B.4</text>
<text x="45" y="71.4">25.98</text>
<text x="61.2" y="71.4">-15.00</text>
<text x="76.3" y="71.4">M10 THRU'</text>
<text x="184.6" y="66.6">46</text>
<text x="369.8" y="70.8">R 1</text>
<text x="221.2" y="76.7">R 4</text>
<text x="240.4" y="76.4">U CUT</text>
<text x="369.4" y="74.4">TYP</text>
<text x="31.2" y="78.6">B.5</text>
<text x="46" y="78.6">0.00</text>
<text x="61.2" y="78.6">-30.00</text>
<text x="76.3" y="78.6">M10 THRU'</text>
<text x="167.8" y="83.4">1 x 45°</text>
<text x="221.2" y="80.3">TYP</text>
<text x="423.5" y="78.7">2</text>
<text x="31.2" y="85.8">B.6</text>
<text x="44.5" y="85.8">-25.98</text>
<text x="61.2" y="85.8">-15.00</text>
<text x="76.3" y="85.8">M10 THRU'</text>
<text x="167.8" y="87">TYP</text>
<text x="433.4" y="90" transform="rotate(-82 433.4 90)">15°</text>
<text x="31.1" y="93">C.1</text>
<text x="45.4" y="93">-6.00</text>
<text x="62.6" y="93">0.00</text>
<text x="76.3" y="93">M5 x 10.00 mm DEEP</text>
<text x="31.1" y="100.3">C.2</text>
<text x="46" y="100.3">6.00</text>
<text x="62.6" y="100.3">0.00</text>
<text x="76.3" y="100.3">M5 x 10.00 mm DEEP</text>
<text x="34.1" y="117.1">TOLERANCE NOTE :-</text>
<text x="34.1" y="124.3">2) ALL HOLES,TAP &amp; COUNTER BORE C.D,</text>
<text x="34.1" y="120.7">1) ALL H7 HOLES C.D SHOULD BE CONTROLLED WITHINu0.02. / IT7</text>
<text x="176.6" y="125.1">30</text>
<text x="201.5" y="120.1">20</text>
<text x="37.8" y="127.9">SHOULD BE CONTROLLED WITHIN u0.2.</text>
<text x="245.1" y="129.7">27</text>
<text x="188.5" y="133.3">U CUT</text>
<text x="345.6" y="134.5">R0.2</text>
<text x="345.6" y="138.1">MAX.</text>
<text x="392" y="161.5">15</text>
<text x="302.5" y="166.8" transform="rotate(-90 302.5 166.8)">-0.009</text>
<text x="305.7" y="166.8" transform="rotate(-90 305.7 166.8)">-0.025</text>
<text x="403.9" y="166.4">15-0.2</text>
<text x="408.1" y="163.2">-0.1</text>
<text x="92.2" y="176.3">B.2</text>
<text x="326.4" y="178.4" transform="rotate(-90 326.4 178.4)">0.02 A</text>
<text x="99.2" y="185">A.1</text>
<text x="437.4" y="180.6">R0.2</text>
<text x="437.4" y="184.2">MAX.</text>
<text x="66.2" y="191.3">B.1</text>
<text x="113" y="189.6">B.3</text>
<text x="151.2" y="190.8" transform="rotate(-90 151.2 190.8)">M24 x 1.5 x 30 DEEP</text>
<text x="248.2" y="186.6" transform="rotate(-90 248.2 186.6)">M35 X 1.5 P</text>
<text x="266" y="190.8">B</text>
<text x="36.4" y="196.3">Y1</text>
<text x="213.3" y="194.6">A</text>
<text x="82.3" y="207.8">C.1</text>
<text x="92.9" y="208">C.2</text>
<text x="430.5" y="209.7" transform="rotate(-90 430.5 209.7)">-0.009</text>
<text x="433.6" y="209.7" transform="rotate(-90 433.6 209.7)">-0.025</text>
<text x="53.9" y="220">B.6</text>
<text x="118.1" y="221.3">B.4</text>
<text x="213.3" y="232.5">A</text>
<text x="266" y="232.9">B</text>
<text x="95.1" y="239.7">B.5</text>
<text x="221.6" y="238.4">20</text>
<text x="433.1" y="242.3">A</text>
<text x="186.6" y="246.3">50</text>
<text x="377.1" y="246.7">15</text>
<text x="354.5" y="263.5">0.05 A</text>
<text x="381" y="261.7">30±0.1</text>
<text x="96.8" y="267.1" transform="rotate(-90 96.8 267.1)">X1</text>
<text x="246.5" y="271.1">30</text>
<text x="329.6" y="276.1">138</text>
<text x="451.6" y="288">HEAT TREATMENT :-</text>
<text x="451.6" y="291.6">1) TO BE TOUGHENED UPTO 24-32 HRC.</text>
<text x="125.2" y="299.2">=8 N9=</text>
<text x="194.9" y="297.1">0.05 A</text>
<text x="301.1" y="295.3">188±0.1</text>
<text x="413.4" y="297.1">0.05 A</text>
<text x="451.6" y="295.2">2) RETAPPING TO BE DONE AFTER SURFACE TREATMENT</text>
<text x="455.4" y="298.8">AT SUPPLIER END.( IF APPLICABLE )</text>
<text x="129.1" y="303.4">0.05 A</text>
<text x="451.6" y="302.4">3) ORIENTAION OF KEYWAY TO BE MAINTAIN</text>
<text x="452.5" y="306">w.r.t. TO CLAMPING HOLES.</text>
<text x="139.6" y="321.9" transform="rotate(-90 139.6 321.9)">-0.2</text>
<text x="142.7" y="329" transform="rotate(-90 142.7 329)">20.5-0.1</text>
<text x="231.9" y="326.8">=6=</text>
<text x="105.1" y="338.8">SECTION A-A</text>
<text x="107.5" y="342.4">SCALE 1:1</text>
<text x="189.4" y="352.2" transform="rotate(-90 189.4 352.2)">-0.1</text>
<text x="192.5" y="359.2" transform="rotate(-90 192.5 359.2)">32.4-0.2</text>
<text x="209.3" y="375">SECTION B-B</text>
<text x="211.7" y="378.6">SCALE 1:1</text>
<text x="357.8" y="389.5">RESERVED SPACE</text>
<text x="515.2" y="385.7">WPES</text>
<text x="538.9" y="385.6">0300</text>
<text x="357.8" y="393.3">FOR</text>
<text x="357.8" y="397">CONTROLLED COPY</text>
<text x="357.8" y="400.8">STAMP</text>
<text x="22.8" y="403.3">NOTE FOR WIPRO PARI DESIGN -REF. ONLY</text>
<text x="41.3" y="406.9">WEAR DETAILS : M.W</text>
</g>
<g font-size="3.1">
<text x="565.1" y="353.5">LIMITS</text>
<text x="562" y="371.7">DRAWING TYPE</text>
<text x="437" y="372.3">DESCRIPTION</text>
<text x="563.4" y="376.3">MACHINING</text>
<text x="436.5" y="380.8">SURFACE AREA</text>
<text x="453.3" y="380.8">SURFACE TREATMENT MACHINING</text>
<text x="509.5" y="380.8">DESIGN UNIT DESIGN UNIT CD.</text>
<text x="558" y="380.6">TEAM NO.</text>
<text x="570.3" y="380.7">SHEET SIZE</text>
<text x="559.9" y="385.4">PL-02</text>
<text x="575.6" y="386.1">A2</text>
<text x="436.4" y="391.1">REFERENCE DWG.</text>
<text x="437.8" y="395.5">DRN.BY</text>
<text x="451.4" y="395.4">CHKD.BY</text>
<text x="464.9" y="391.4">PRJ87A406043</text>
<text x="466.6" y="395.5">APPD.BY</text>
<text x="486.7" y="395.4">MATERIAL</text>
<text x="488.9" y="390.9">PART CLASS. B</text>
<text x="515.6" y="390.9">HEAT TREATMENT</text>
<text x="519.6" y="395.9">DRG./PART CODE</text>
<text x="558.9" y="395.5">REV.</text>
<text x="571.4" y="395.6">SCALE</text>
<text x="490.3" y="399.7">EN24</text>
<text x="572.5" y="399.9">1 : 1</text>
<text x="484.3" y="404.2">NET WEIGHT-Kg</text>
<text x="571.4" y="404.7">SHEET</text>
<text x="488.9" y="408.6">2.45 kg</text>
<text x="571.4" y="408.8">1 OF 1</text>
</g>
<text font-size="3" x="579.5" y="230.1">°</text>
<g font-size="2.8">
<text x="415.1" y="351.5">KEYWAY SLOT INCREASED</text>
<text x="539.9" y="351.4">03007260</text>
<text x="560.4" y="357.7">Gen Tol.: IS 2102</text>
<text x="399.1" y="376.6">1.ALL DIMENSIONS ARE</text>
<text x="399" y="382.7">2.DO NOT SCALE</text>
<text x="399" y="388.7">3.IF IN DOUBT ,</text>
<text x="399" y="395.4">LOCATION :</text>
<text x="420.5" y="396">PUNE</text>
<text x="404.2" y="402">ALL RIGHTS OF REPRODUCTION &amp;</text>
<text x="436.8" y="401.5">03007273</text>
<text x="451.1" y="401.3">03004785</text>
<text x="466.5" y="401.2">03002882</text>
<text x="404.7" y="405.4">DISTRIBUTION ARE RESERVED</text>
</g>
<g font-size="2.7">
<text x="399.9" y="379.7">IN mm</text>
<text x="399.7" y="385.7">DRAWING.</text>
<text x="436.9" y="385.4">65.08 in^2</text>
<text x="399.7" y="391.8">ASK TEAM MEMBER</text>
<text x="400.1" y="402.5">C</text>
<text x="436.6" y="408.7">09/11/2024</text>
<text x="450.9" y="408.8">09/11/2024</text>
<text x="466" y="408.9">09/11/2024</text>
</g>
<g font-size="2.5">
<text x="180.5" y="65.7">1</text>
<text x="221.9" y="72.9">1</text>
<text x="554.9" y="218.3">DEBURR AND REMOVE SHARP</text>
<text x="555.2" y="221">EDGES UNLESS SHARP EDGE</text>
<text x="556.1" y="227.1">UNSP.RADII</text>
<text x="556.8" y="223.8">REQUIREMENT SPECIFIED</text>
<text x="571.4" y="226.9">UNSP.CHF.</text>
<text x="559.2" y="229.9">0.5 R</text>
<text x="572.3" y="230.1">0.5 X 45</text>
<text x="559.8" y="238">UP TO 10</text>
<text x="576.1" y="238.1">±1.5°</text>
<text x="558.5" y="242.2">10 UP TO 50</text>
<text x="575.5" y="242.3">±0°50'</text>
<text x="557.4" y="250.7">120 UP TO 400</text>
<text x="557.9" y="246.5">50 UP TO 120</text>
<text x="575.5" y="250.7">±0°15'</text>
<text x="575.5" y="246.5">±0°25'</text>
<text x="558.7" y="259.4">0.5 UP TO 3</text>
<text x="559.5" y="263.7">3 UP TO 6</text>
<text x="576.6" y="263.6">±0.2</text>
<text x="576.6" y="259.4">±0.1</text>
<text x="559" y="267.9">6 UP TO 30</text>
<text x="576.6" y="267.9">±0.5</text>
<text x="557.8" y="272.2">30 UP TO 120</text>
<text x="576.6" y="272.2">±0.8</text>
<text x="556.9" y="280.7">315 UP TO 1000</text>
<text x="557.3" y="276.4">120 UP TO 315</text>
<text x="576.6" y="276.4">±1.2</text>
<text x="577.7" y="280.7">±2</text>
<text x="556.4" y="284.9">1000 UP TO 2000</text>
<text x="577.6" y="284.9">±3</text>
<text x="558.9" y="289.2">OVER 2000</text>
<text x="577.7" y="289.3">±4</text>
<text x="121" y="297.6">1</text>
<text x="560" y="297.9">UP TO 10</text>
<text x="577.1" y="297.9">±1°</text>
<text x="558.5" y="302.1">10 UP TO 50</text>
<text x="575.5" y="302.1">±0°30'</text>
<text x="557.4" y="310.6">120 UP TO 400</text>
<text x="558.2" y="306.3">50 UP TO 120</text>
<text x="575.5" y="310.6">±0°10'</text>
<text x="575.5" y="306.4">±0°20'</text>
<text x="558.8" y="319.2">0.5 UP TO 3</text>
<text x="559.4" y="323.4">3 UP TO 6</text>
<text x="576.6" y="319.2">±0.1</text>
<text x="576.6" y="323.5">±0.1</text>
<text x="146.5" y="327.7">1</text>
<text x="558.9" y="327.7">6 UP TO 30</text>
<text x="576.7" y="327.7">±0.2</text>
<text x="557.8" y="332">30 UP TO 120</text>
<text x="576.6" y="332">±0.3</text>
<text x="556.8" y="340.5">315 UP TO 1000</text>
<text x="557.3" y="336.3">120 UP TO 315</text>
<text x="576.6" y="336.3">±0.5</text>
<text x="576.6" y="340.5">±0.8</text>
<text x="556.2" y="344.7">1000 UP TO 2000</text>
<text x="576.6" y="344.7">±1.2</text>
<text x="405.4" y="351.8">1</text>
<text x="558.9" y="349">OVER 2000</text>
<text x="577.6" y="349">±2</text>
<text x="459.3" y="385.5">I.Z.B.P. (TRIVALENT)</text>
<text x="560.7" y="391.1">---</text>
</g>
<text font-size="2.4" x="524.3" y="351.2">09/11/2024</text>
<g font-size="2.1">
<text x="558.5" y="232.4">UNSPECIFIED TOL.(FAB)</text>
<text x="559.5" y="234.7">FOR ANGULAR IN mm.</text>
<text x="558.6" y="253.9">UNSPECIFIED TOL.(FAB)</text>
<text x="560.7" y="256.3">FOR LINEAR IN mm.</text>
<text x="558.7" y="292.3">UNSPECIFIED TOL.(M/C)</text>
<text x="559.6" y="294.7">FOR ANGULAR IN mm.</text>
<text x="558.7" y="313.7">UNSPECIFIED TOL.(M/C)</text>
<text x="560.6" y="316.1">FOR LINEAR IN mm.</text>
<text x="7.7" y="409.8" transform="rotate(-90 7.7 409.8)">\\Parienggnew\bt10engg\24-25\P24W2-Perkins Engine assembly line modification\ExDM Uploading\P24W2A124011.dft</text>
</g>
</svg>
